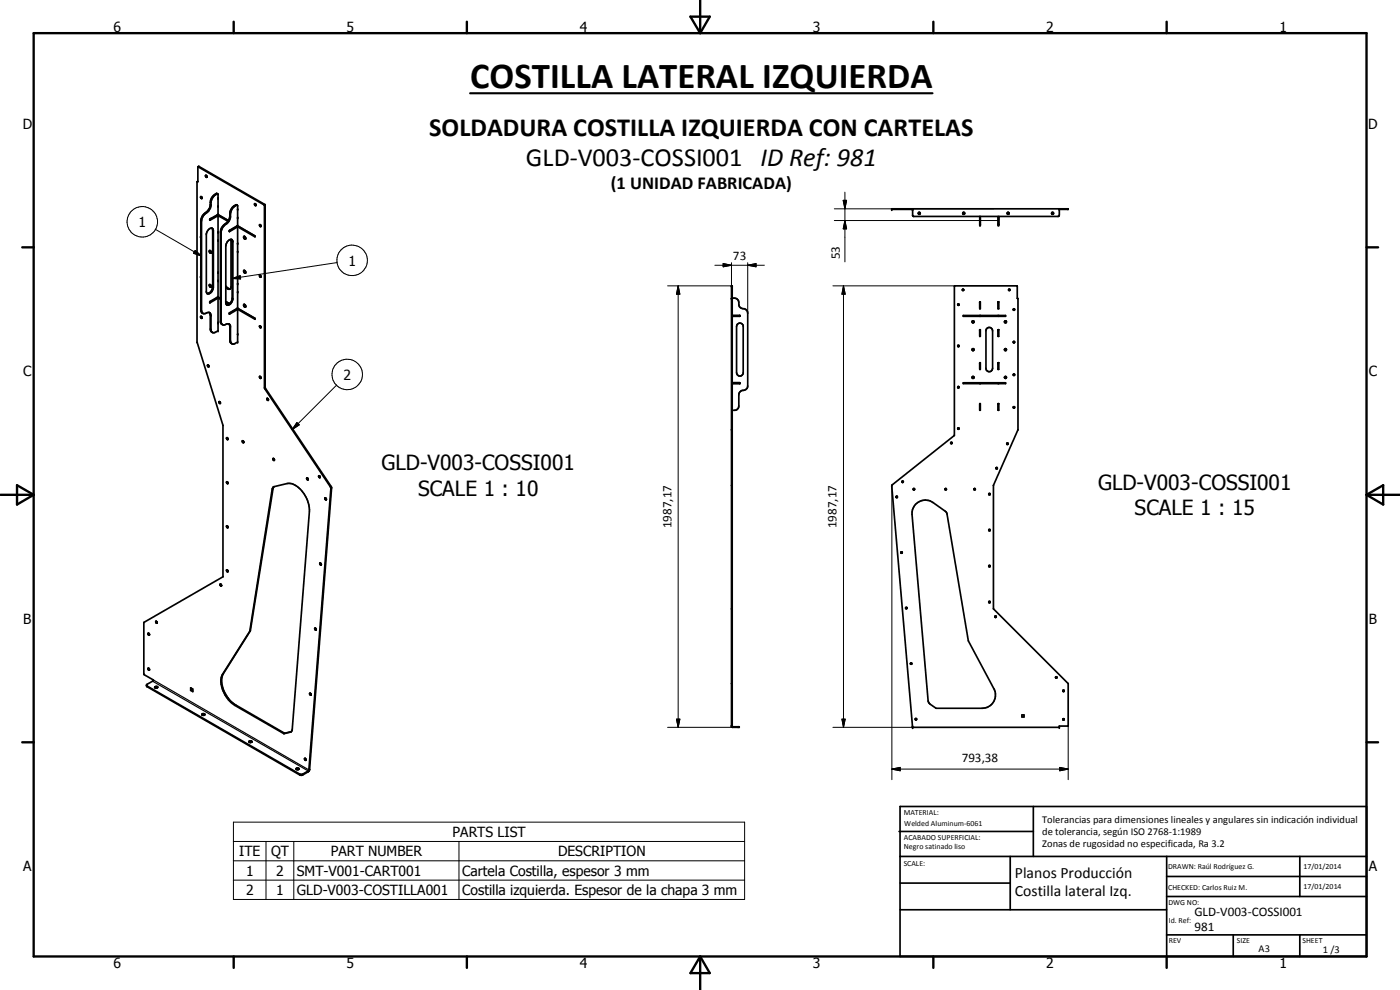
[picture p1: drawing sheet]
<svg xmlns="http://www.w3.org/2000/svg" width="420mm" height="297mm" viewBox="0 0 420 297" stroke-linecap="round" stroke-linejoin="round" font-family="sans-serif">
<g fill="none" stroke="#000" stroke-width=".51">
<path d="M59.2 54.5l-.1 48.2 7.8 24.9v45.5l-23.7 13.6v15.5l2.8 1.8-.1 .3-1.8 1.1v.6l45.9 26.5h.8l1.7-.9M59.4 50h.3l19.9 11.5v54.7l19.9 30.1-6.6 84.6M59.4 50.1l20 11.5v54.8l19.9 30-6.6 84.6M59.4 50.1v4.4h-.2M59.4 54.4l-.2 .1M60.2 59l.4 .2v.4l-.4-.2zM60.4 59l.3 .4M61.9 52.6l.2 .5M61.9 52.6a.28 .28 0 0 0-.2 .4 .28 .28 0 0 0 .4 .1M65.4 58.2a2.01 2.01 0 0 0-2.1 1.6l-.2 .7a3.7 3.7 0 0 1-1.9 3.7l-.9 1.8v27.3l.2 .5 .4 .2M60.2 71l.1 .4M60.2 71h.1"/>
<path d="M62.6 68.9a.77 .77 0 0 1 .8-.4 .77 .77 0 0 1 .6 .7v17a1.88 1.88 0 0 1-1.6 2l-.5-.5v-17.6zM62.8 75.3a.44 .44 0 0 1 .5 .1 .44 .44 0 0 1 0 .6l-.4-.2zM63 65.8h-.1M63 75.2l.4 .7M63.1 65.7l.1 .1M63.4 65.5l-.1 .1M63.6 68.5l.2 .6v17a1.98 1.98 0 0 1-1.7 2M65.1 64.5l3.3 1.9M65.2 64.6h.1M65.2 64.6l-2.3 1.3M65.2 64.6l.2 .2M65.4 64.4v-6.1a1.79 1.79 0 0 0-1.7 1.3l-.3 .6a3.7 3.7 0 0 1-1.7 3.9l-1 1.3-.2 .9 .1 27.3a1.01 1.01 0 0 0 1.5 .2h.7"/>
<path d="M65.4 64.4l-2.4 1.4M65.4 64.3l3.1 1.9-3.1-1.8M65.4 64.8v24.3M65.4 64.8l-2.4 1.3-.1-.3M68.9 69.1l-.1 .1M68.9 69.1h.1M69.2 71.8l.4 .1 .3 .4v17.5a1.6 1.6 0 0 1-1.9 1.6l-.2-.6M69.2 71.8l-1 .7-.4 1.3v17M69.3 71.8v14.2a.8 .8 0 0 1-.7 .8 .8 .8 0 0 1-.8-.6M69.5 71.8l.2 .5v17.4a2.01 2.01 0 0 1-1.7 1.7M70.9 61.4h-.1a3.6 3.6 0 0 0-1.9 3.9 3.8 3.8 0 0 1-1.8 2.3l-.8 1.1-.1 .9v27l.5 .8M70.9 61.4l.1 .1"/>
<path d="M71 61.5l.2 .1M71 68h.1M71 68l-2.2 1.3M71.1 68l.2 .1M71.2 67.7l5.3 3.1M71.2 67.7v-6.1a2.7 2.7 0 0 0-2 2.7 3.4 3.4 0 0 1-1.9 3.4l-.6 .8-.3 1 .1 27.5a.81 .81 0 0 0 1 .5l1-.3 .6 .4 .1 4.6 .3 .9M71.2 67.7l-2.3 1.4M71.3 67.7l5.2 3.1v.3l-5.5-3.2M71.3 68.1v24.4M71.3 68.1l-2.4 1.4-.1-.3M73.4 70.9l.3 .7M73.4 70.9l-.3 .3 .1 .2 .2 .3 .3-.1"/>
<path d="M76.6 61.1l.3 .5M76.6 61.1h-.2l.1 .5 .2 .1 .2-.2M76.6 61.1l.3 .4M77.9 67.5l.4 .1v.4zM78 67.4h.1M78.1 67.4l.2 .5M273.8 62.8h-6.2v-.1h53v.1h-2.7M273.8 62.7l.1 2 .2 .2h43.5l.3-.3v-1.9M273.8 62.9h.1M273.8 62.7h.1M275.7 63.8h.3l.2 .3a.31 .31 0 0 1-.5 .1 .31 .31 0 0 1 0-.4zM289 63.8h.4l.1 .3a.31 .31 0 0 1-.5 .1 .31 .31 0 0 1 0-.4z"/>
<path d="M294 64.9v2.6h.2v-2.6M299.5 64.9v2.6h.3v-2.6M302.4 63.8h.3l.1 .3a.31 .31 0 0 1-.4 .1 .31 .31 0 0 1 0-.4zM315.7 63.8h.3l.2 .3a.31 .31 0 0 1-.5 .1 .31 .31 0 0 1 0-.4zM60.2 95l.4 .1v.4h-.2zM60.3 82.9v.5M60.4 95l.3 .4M62.8 85.5a.38 .38 0 0 1 .5 .1 .38 .38 0 0 1-.2 .5zM62.8 93.8l.3 .8v4.1l.2 .7 .4 .3M63 85.4l.4 .7M65.1 89.2l1.1 .6M65.2 89.4h.1"/>
<path d="M65.2 89.4l-2.3 1.2M65.2 89.4l.2 .1M65.4 89.1l.8 .5M65.4 89.1l-2.4 1.4-.1 .3 2.5-1.3M65.4 89.1l.8 .4M65.4 89.5v9.7l-.9 .6h-.7l-.5-.7v-4.6l-.5-.7M65.4 89.1h.1M67.8 90.8l.9 .5M67.8 85.8l.7 .7 .6 .2M68.8 94l.1 .2M68.9 93.9l-.1 .1M68.9 94.2h.1"/>
<path d="M68.9 91.1l-1.1-.6 1.1 .6M68.9 93.9h.1M71 92.6l5.5 3.2v-.3M71 92.8h.1M71 92.8l-2.2 1.2M71.1 92.8l.2 .1M71.2 92.5l5.3 3M71.2 92.5l-2.3 1.4M71.3 92.5l5.2 3M71.3 92.9v9.7l-.7 .4a1.03 1.03 0 0 1-1.6-.6v-4.4l-.3-.8M71.3 92.9l-2.4 1.3M71.3 92.5h-.1"/>
<path d="M73.2 91.4a.47 .47 0 0 1 .5 .2 .47 .47 0 0 1-.1 .6l-.4-.4zM73.4 81.2l.3 .6M73.4 91.3l.3 .7M73.4 81.2l-.3 .1 .1 .3 .2 .3 .3-.1M77.9 97.8h.3l.1 .5zM77.9 82.6a.33 .33 0 0 1 .4 .2 .33 .33 0 0 1-.1 .4zM78 97.7l.1 .1M78.1 82.6l.2 .4M78.1 97.8l.2 .4M219.5 89.5h.2M219.5 85.8h.2v132.1l2.2 .2v.1h-2.1l-.3-.2zM219.7 94.6l2.4 .1-.1 .2-2.3 .1"/>
<path d="M219.7 89.7a1.37 1.37 0 0 1 1.6 .1 1.37 1.37 0 0 1 .4 1.5 1.65 1.65 0 0 0 1.9 1.4l.6 .5 .2 .8v21.8a1.62 1.62 0 0 1-1.9 1.4l-.6 .5-.1 .5-.2 4.1-.5 .6-1.4 .2M221.3 97.3l.4-.3a.97 .97 0 0 1 1.3 .7v14.4a1.01 1.01 0 0 1-1.1 .7 1.01 1.01 0 0 1-.8-1v-13.9zM286.5 85.8l18.8 .1v3.6l.2 .2v39.2l-7.4 16.7v37.1l22.5 22.4-.1 12.7h-2.6v.4h-44l-6.3-72.4 .2-.3 18.6-14.9zM287.5 91.2l.3 .1-.1 .3-.3-.1zM288.9 86.8l.3 .1-.1 .3-.3-.1zM289.1 94.7h12.7v.2h-12.7zM291.8 96.3h.4v.5h-.4zM294 90.6h.2v2h-.2zM294 94.7v.2M294 98.9h.2v2h-.2zM294.2 94.7v.2M296 98.8a1.01 1.01 0 0 1 1.1-.5 1.01 1.01 0 0 1 .8 .9v11.3a.99 .99 0 0 1-1 1 .99 .99 0 0 1-1-1z"/>
<path d="M299.5 90.6h.3v2h-.3zM299.5 98.9h.3v2h-.3zM299.5 94.7v.2M299.8 94.7v.2M301.6 96.3h.4v.4a.31 .31 0 0 1-.4 .1 .31 .31 0 0 1 0-.5zM302.8 86.8l.3 .1-.1 .3-.3-.1zM304.1 92.8h.4l-.1 .3h-.2zM62.5 109.5h-.1a.28 .28 0 0 0-.1 .4 .28 .28 0 0 0 .4 0M62.5 109.5l.2 .4M78 113.4l.1 .1M78.1 112.9l.2 .5M78.1 112.9l.2 .6"/>
<path d="M78.1 112.9l-.2 .1 .1 .4M78.1 113.5h.2M80.3 119.5l.2 .5M80.3 119.5l-.2 .3 .3 .3M80.3 119.5l.2 .3v.3M219.7 114.8l2.4 .1-.1 .2h-2.3M287.4 103.7h.4l-.1 .3h-.2zM287.5 116l.3 .1-.1 .3-.3-.1zM289.1 114.9h12.7v.2h-12.7zM291.7 113.1l.4-.2 .2 .5-.3 .1zM291.7 104.8l.4-.2 .2 .4-.5 .2zM294 108.8h.2v2h-.2z"/>
<path d="M294 114.9v.2M294.2 114.9v.2M299.5 108.8h.3v2h-.3zM299.5 114.9v.2M299.8 114.9v.2M301.5 113.1l.3-.2 .2 .5-.3 .1zM301.5 104.8l.3-.2 .2 .4-.4 .2zM304.1 102.5h.4l-.1 .4h-.2zM304.1 112.3h.4v.3h-.3zM65.7 120.6h.4v.5zM65.9 120.5l.3 .4M68.2 131.3l.2 .4"/>
<path d="M68.2 131.3l-.2 .1a.29 .29 0 0 0 .1 .3 .29 .29 0 0 0 .3 0M72.8 132.2l.3 .2v.4l-.3-.1zM72.9 132.2l.3 .5M80.4 120.1h.1M82.1 137.6l.3 .4M82.1 137.6l-.2 .2 .4 .3M82.3 138.1h.1M82.4 138l-.1 .1M285.4 132.7h.3v.4l-.4-.1zM287.5 128.4l.3 .1-.1 .3-.3-.1zM294 121.1h.2v2h-.2zM294 121.2h.2"/>
<path d="M299.5 121.1h.3v2h-.3zM299.5 121.2h.3M302.2 133h.3v.3h-.3zM304.1 122.1h.4v.2l-.3 .1zM68 157.8l.4 .1v.4a.33 .33 0 0 1-.4-.1 .33 .33 0 0 1 0-.4zM68 144.6l.4 .1v.4l-.4-.2zM68.2 144.6l.2 .4M68.2 157.8l.2 .4M82.2 146l-.3 .6-6.8 42.7M92.1 143.4l.4 .3-.1 .3-.3-.2zM92.2 143.4l.3 .4M95.7 142.7l.3 .2v.4l-.3-.2z"/>
<path d="M95.8 142.7l.3 .5M97.7 149.4l.2 .5M97.7 149.4l.2 .3v.3M97.7 149.4l-.2 .2 .3 .4M97.8 150h.1M269 148.9l.3 .1-.2 .4-.2-.3zM270.7 144.4h.3l.1 .3h-.3zM274.1 146.6l.4 .1-.1 .3h-.3zM274.8 151.3a4 4 0 0 1 5.2-.5l3.9 2.7 .3 .7 6.4 38.1 7.7 14.3a4 4 0 0 1-3.5 5.9h-13.9l-1.8-1.3-.5-.7-4.9-56.1 .1-1.4zM283.6 146.7l.2-.1 .2 .2-.3 .2zM292.4 146.6l.3 .1-.1 .3-.3-.1zM296.7 148.1h.4v.4h-.3z"/>
<path d="M296.7 158.9h.4v.4h-.3zM297.1 158.9h.1M297.1 148.1h.1M298.9 140.4l.3-.1v.4h-.2zM66.1 175.3l.3 .1 .1 .4h-.3zM66.2 175.3l.3 .4M68.2 171l.2 .4M68.2 171a.26 .26 0 0 0-.2 .4 .26 .26 0 0 0 .4 0M96 169a.35 .35 0 0 1 .4 .1 .35 .35 0 0 1-.1 .4l-.3-.2zM96.2 169l.2 .4M270.4 165.7h.4v.2l-.3 .1zM296.7 169.7h.4v.4h-.3z"/>
<path d="M44.4 190l.4 .2 .1 .3a.33 .33 0 0 1-.4-.1 .33 .33 0 0 1-.1-.4zM44.6 190l.3 .5M46.9 186.4l.3 .5M46.9 186.4l.2 .5M46.9 186.4l-.2 .2 .4 .4M47.1 186.9v.1M75 189.4l6.7-42.7 .4-.7 4.1-.9a5.6 5.6 0 0 1 5.1 3.1 8.9 8.9 0 0 1 1.6 5.1l-5.2 65.8-.5 .6-2 .4M75 189.4l-8.2 12.9a7.2 7.2 0 0 0 1 6.7l1.1 1.4 1.6 1.3 14.7 8.4M75.1 189.3l-8.1 12.9a7.7 7.7 0 0 0 2.5 8.4l1.3 .9 14.6 8.5M75.1 189.3l-.1 .1M94.5 188.5a.27 .27 0 0 1 .3 .2 .27 .27 0 0 1-.2 .3zM94.6 188.5l.3 .4"/>
<path d="M271.8 182.3l.3-.1 .1 .3-.3 .1zM273.3 199l.2-.1 .1 .3-.3 .1zM296.7 180.5h.4v.3h-.3zM298.7 184.8l.3 .2-.2 .3zM44 205.6l46 26.7h.8l1.7-1M44.4 200.5v.1M44.6 200.5l.3 .5M44.6 200.5l.3 .3-.1 .3-.4-.5M44.6 200.5h-.2M46.4 206.2a.4 .4 0 0 1 .5-.3 .4 .4 0 0 1 .3 .5l-.4 .1zM46.5 206.3l.4-.1 .4 .1M57.2 206.4l.7 .4v.7l-.7-.4z"/>
<path d="M57.4 207l.5 .3M57.4 207l-.2 .1M57.4 206.5v.5M60.6 214.5h.8M60.7 214.5h.7M61.4 214.2l-.5-.1-.3 .1 .1 .3M61.4 214.2l.1 .1M61.5 214.3l-.1 .2M87.4 219.5l-2 .5M93.1 208l.3 .4M93.1 208l.3 .3-.1 .3M93.1 208l-.2 .2 .3 .4"/>
<path d="M93.2 208.6h.1M219.5 217.8h.2M306.7 214.5h.6v.6h-.6zM316.8 203.2l.3-.1 .1 .3-.3 .1zM319 215.7l.3-.1v.4h-.2zM319.1 207.1h.2v.4l-.3-.1zM74.7 222.4l.6-.1 .3 .2a.47 .47 0 0 1-.4 .3 .47 .47 0 0 1-.5-.3zM74.7 222.7l.5-.2 .4 .2M85.4 220l-.2 .1M88.9 230.8h.8M89 230.5h.7a.43 .43 0 0 1-.4 .5 .43 .43 0 0 1-.5-.3zM91.4 227.6l.2-.1 .3 .6-.4-.1z"/>
<path d="M91.6 227.5l.3 .5M92.5 231.3v.3M92.7 231l-.2 .3M92.9 230.9l-.4 .7M92.9 230.9l-.2 .1M269.8 249.5h40.3M270.1 242h140v45h-140zM270.1 257h140M303.2 257v16M310.1 242v15M350.1 257v30M390.1 257v12"/>
<path d="M270.1 265h33.1M270.1 273h80M350.1 269h60M350.1 263h60M350.1 280.5h60M370.1 280.5v6.5M390.1 280.5v6.5"/>
<circle cx="274.9" cy="215.8" r=".22"/>
</g>
<g fill="#000">
<circle cx="59.6" cy="49.9" r=".25"/>
<circle cx="65.4" cy="59.4" r=".25"/>
<circle cx="65.4" cy="72.1" r=".25"/>
<circle cx="65.4" cy="64.8" r=".25"/>
<circle cx="65.4" cy="61.9" r=".25"/>
<circle cx="65.4" cy="69.6" r=".25"/>
<circle cx="71.3" cy="73" r=".25"/>
<circle cx="71.3" cy="65.3" r=".25"/>
<circle cx="71.3" cy="62.8" r=".25"/>
<circle cx="71.3" cy="75.4" r=".25"/>
<circle cx="267.6" cy="62.7" r=".25"/>
<circle cx="267.6" cy="62.8" r=".25"/>
<circle cx="273.8" cy="62.7" r=".25"/>
<circle cx="294" cy="67.5" r=".25"/>
<circle cx="294.2" cy="67.5" r=".25"/>
<circle cx="299.5" cy="67.5" r=".25"/>
<circle cx="299.8" cy="67.5" r=".25"/>
<circle cx="317.9" cy="62.7" r=".25"/>
<circle cx="65.4" cy="99.2" r=".25"/>
<circle cx="65.4" cy="84.2" r=".25"/>
<circle cx="65.4" cy="96.8" r=".25"/>
<circle cx="65.4" cy="81.7" r=".25"/>
<circle cx="71.3" cy="87.5" r=".25"/>
<circle cx="71.3" cy="85.1" r=".25"/>
<circle cx="219.5" cy="85.8" r=".25"/>
<circle cx="219.5" cy="89.5" r=".25"/>
<circle cx="219.7" cy="85.8" r=".25"/>
<circle cx="219.7" cy="89.5" r=".25"/>
<circle cx="294" cy="98.9" r=".25"/>
<circle cx="294" cy="90.6" r=".25"/>
<circle cx="299.5" cy="98.9" r=".25"/>
<circle cx="299.5" cy="90.6" r=".25"/>
<circle cx="71.3" cy="100.2" r=".25"/>
<circle cx="71.3" cy="102.6" r=".25"/>
<circle cx="294" cy="108.8" r=".25"/>
<circle cx="299.5" cy="108.8" r=".25"/>
<circle cx="219.5" cy="217.8" r=".25"/>
<circle cx="219.7" cy="217.8" r=".25"/>
<circle cx="273.9" cy="218.2" r=".25"/>
<circle cx="317.9" cy="218.2" r=".25"/>
</g>
<g fill="none" stroke="#000" stroke-width=".35">
<path d="M59.4 54.5h-.1M59.7 50l-.2 .1M64.5 58.3l.2 .1M64.9 58.1l.2 .1M60.3 66.3h.2M61.7 63.8l.2 .1M62.9 66l.1 .1M63.1 60.7l.2 .1M63.1 61.3l.2 .2M63.8 69.1l.2 .1M65.2 64.6l.2 .2M66.2 69.6l.2 .2"/>
<path d="M67.6 67.2l.2 .1M68.8 69.5h.1M69 64.1l.2 .2M69 64.7l.2 .2M69.7 72.5l.2 .1M70.4 61.7l.2 .1M70.8 61.5l.1 .1M71 68l.2 .1M79.4 61.3l-.2 .2M79.6 61.6l-.2 .1M60.3 93l.2 .1M62.9 90.8h.1"/>
<path d="M63.1 98.7l.2 .1M63.1 94.6l.2 .1M63.8 86.1l.2 .1M65.2 89.4l.2 .1M66.2 96.4l.2 .1M68.8 94.2h.1M69 98l.2 .1M69.7 89.5l.2 .1M71 92.8l.2 .1M69 102.1l.2 .1M79.6 116.2l-.2 .2M79.7 116.5l-.3 .1"/>
<path d="M81.9 146.6l-.2 .1M99.3 145.9l-.2 .1M99.5 146.4l-.2 .2M44.1 205.8v.2M45.8 204.4l46.7 26.9M46 204l46.7 27M67 202.2l-.2 .1M70.8 211.5l-.3 .2M87.3 219.5l-.1 .2M90 232.3v.2M90.8 232.3v.2"/>
</g>
<g fill="none" stroke="#000" stroke-width=".71">
<path d="M10.1 9.9h400v277.1h-400zM70.1 6.5v3.4M140.1 6.5v3.4M207.2 5h5.8l-2.9 4.9zM210.1 0v9.9M280.1 6.5v3.4M350.1 6.5v3.4M6.7 74.2h3.4M410.1 74.2h3.5M.1 148.5h10M5.1 145.6l5 2.9-5 2.9zM410.1 148.5h10"/>
<path d="M410.1 148.5l5-2.9v5.8zM6.7 222.7h3.4M410.1 222.7h3.5M70.1 287v3.4M140.1 287v3.4M210.1 287v10M210.1 287l2.9 5h-5.8zM280.1 287v3.4M350.1 287v3.4"/>
</g>
<g fill="none" stroke="#000" stroke-width=".3">
<path d="M253.6 57.7v20.9M46.7 68.8l13.8 8M58.6 75.1l1.9 1.7-2.4-.8zM101.2 78.8l-31.5 4.8M214.5 79.6h14.9M217 79.1l2.5 .5-2.5 .5zM219.5 78.8v7.1M224.4 79.6l2.5-.5v1zM224.4 78.8v15.2M250.4 66.2h49.1M250.4 62.7h47.8M253.1 60.1h1l-.5 2.6z"/>
<path d="M253.6 66.2l.5 2.5h-1zM69.7 83.6l2.4-.9 .1 1zM200.4 85.8h19.1M203.5 85.8l.5 2.5h-1zM203.5 85.8v132.4M250 85.8h36.5M253.1 85.8l.5 2.5h-.9zM253.1 85.8v132.4M101 115.6l-13.3 13.3M89.1 126.8l.7 .7-2.1 1.4zM267.7 145.6v88.3M200.4 218.2h19.5"/>
<path d="M203 215.8h1l-.5 2.4zM250 218.2h24.3M252.7 215.8h.9l-.5 2.4zM320.6 217.7v16.2M267.7 230.8l2.5-.5v1zM267.7 230.8h52.9M318 230.3l2.6 .5-2.6 .5zM70.1 246.7h153.4v23.2h-153.4zM70.1 252.5h153.4M70.1 258.3h153.4M79.8 252.5v17.4M88.2 252.5v17.4"/>
<path d="M137.7 252.5v17.4M70.1 264.1h153.4"/>
<circle cx="42.7" cy="66.5" r="4.6"/>
<circle cx="105.7" cy="78.1" r="4.6"/>
<circle cx="104.2" cy="112.4" r="4.6"/>
</g>
<path d="M141.1 28h138.8" fill="none" stroke="#000" stroke-width=".63"/>
<g fill="#000">
<path d="M58.6 75.1l1.9 1.7-2.4-.8zM224.4 79.6l2.5-.5v1zM253.1 60.1h1l-.5 2.6zM253.6 66.2l.5 2.5h-1zM69.7 83.6l2.4-.9 .1 1zM203.5 85.8l.5 2.5h-1zM217 79.1l2.5 .5-2.5 .5zM253.1 85.8l.5 2.5h-.9zM89.1 126.8l.7 .7-2.1 1.4zM203 215.8h1l-.5 2.4zM252.7 215.8h.9l-.5 2.4zM267.7 230.8l2.5-.5v1z"/>
<path d="M318 230.3l2.6 .5-2.6 .5z"/>
</g>
<text font-size="11" x="141.1" y="26.5">COSTILLA LATERAL IZQUIERDA</text>
<g font-size="7.9">
<text x="128.8" y="40.7">SOLDADURA COSTILLA IZQUIERDA CON CARTELAS</text>
<text x="157.8" y="49.7">GLD-V003-COSSI001 ID Ref: 981</text>
</g>
<g font-size="6.3">
<text x="114.5" y="141.1">GLD-V003-COSSI001</text>
<text x="125.5" y="148.7">SCALE 1 : 10</text>
<text x="329.6" y="147.2">GLD-V003-COSSI001</text>
<text x="340.5" y="154.6">SCALE 1 : 15</text>
</g>
<text font-size="5.5" x="183.3" y="56.7">(1 UNIDAD FABRICADA)</text>
<g font-size="4.7">
<text x="304.6" y="263.5">Planos Producción</text>
<text x="304.6" y="268.9">Costilla lateral Izq.</text>
</g>
<g font-size="4.2">
<text x="34" y="9.6">6</text>
<text x="104" y="9.6">5</text>
<text x="174" y="9.6">4</text>
<text x="244" y="9.6">3</text>
<text x="314" y="9.6">2</text>
<text x="384" y="9.6">1</text>
<text x="6.8" y="38.7">D</text>
<text x="410.6" y="38.7">D</text>
<text x="41.6" y="68.1">1</text>
<text x="104.6" y="79.7">1</text>
<text x="7" y="112.9">C</text>
<text x="103.1" y="114">2</text>
<text x="410.8" y="112.9">C</text>
<text x="7" y="187.1">B</text>
<text x="410.8" y="187.1">B</text>
<text x="135.8" y="251.1">PARTS LIST</text>
<text x="71.8" y="256.9">ITE</text>
<text x="81.4" y="257">QT</text>
<text x="99.3" y="256.9">PART NUMBER</text>
<text x="167.5" y="257">DESCRIPTION</text>
<text x="7" y="261.4">A</text>
<text x="73.9" y="262.7">1</text>
<text x="82.9" y="262.8">2</text>
<text x="89.1" y="262.8">SMT-V001-CART001</text>
<text x="138.7" y="262.8">Cartela Costilla, espesor 3 mm</text>
<text x="410.8" y="261.4">A</text>
<text x="73.9" y="268.6">2</text>
<text x="82.9" y="268.5">1</text>
<text x="89.1" y="268.6">GLD-V003-COSTILLA001</text>
<text x="138.7" y="268.6">Costilla izquierda. Espesor de la chapa 3 mm</text>
<text x="34" y="290.4">6</text>
<text x="104" y="290.4">5</text>
<text x="174" y="290.4">4</text>
<text x="244" y="290.4">3</text>
<text x="314" y="290.4">2</text>
<text x="384" y="290.4">1</text>
</g>
<g font-size="3.9">
<text x="252" y="77.8" transform="rotate(-90 252 77.8)">53</text>
<text x="220" y="78.1">73</text>
<text x="201.5" y="158.5" transform="rotate(-90 201.5 158.5)">1987,17</text>
<text x="251.1" y="158.5" transform="rotate(-90 251.1 158.5)">1987,17</text>
<text x="288.6" y="228.7">793,38</text>
<text x="358.5" y="275">GLD-V003-COSSI001</text>
<text x="358.5" y="279.4">981</text>
</g>
<g font-size="3.1">
<text x="312.7" y="246.8">Tolerancias para dimensiones lineales y angulares sin indicación individual</text>
<text x="312.7" y="250.4">de tolerancia, según ISO 2768-1:1989</text>
<text x="312.7" y="254">Zonas de rugosidad no especificada, Ra 3.2</text>
<text x="377.7" y="285.6">A3</text>
<text x="397" y="285.9">1 /3</text>
</g>
<g font-size="2.4">
<text x="271.2" y="244.4">MATERIAL:</text>
<text x="271.3" y="252">ACABADO SUPERFICIAL:</text>
<text x="271.4" y="247.9">Welded Aluminum-6061</text>
<text x="271.3" y="254.6">Negro satinado liso</text>
<text x="271.2" y="259.7">SCALE:</text>
<text x="350.6" y="260.8">DRAWN: Raúl Rodríguez G.</text>
<text x="391.2" y="260.6">17/01/2014</text>
<text x="350.6" y="267">CHECKED: Carlos Ruiz M.</text>
<text x="391.2" y="266.7">17/01/2014</text>
<text x="350.6" y="271.4">DWG NO:</text>
<text x="350.8" y="276.9">Id. Ref:</text>
<text x="350.8" y="282.8">REV</text>
<text x="371.2" y="282.9">SIZE</text>
<text x="390.9" y="282.9">SHEET</text>
</g>
</svg>
